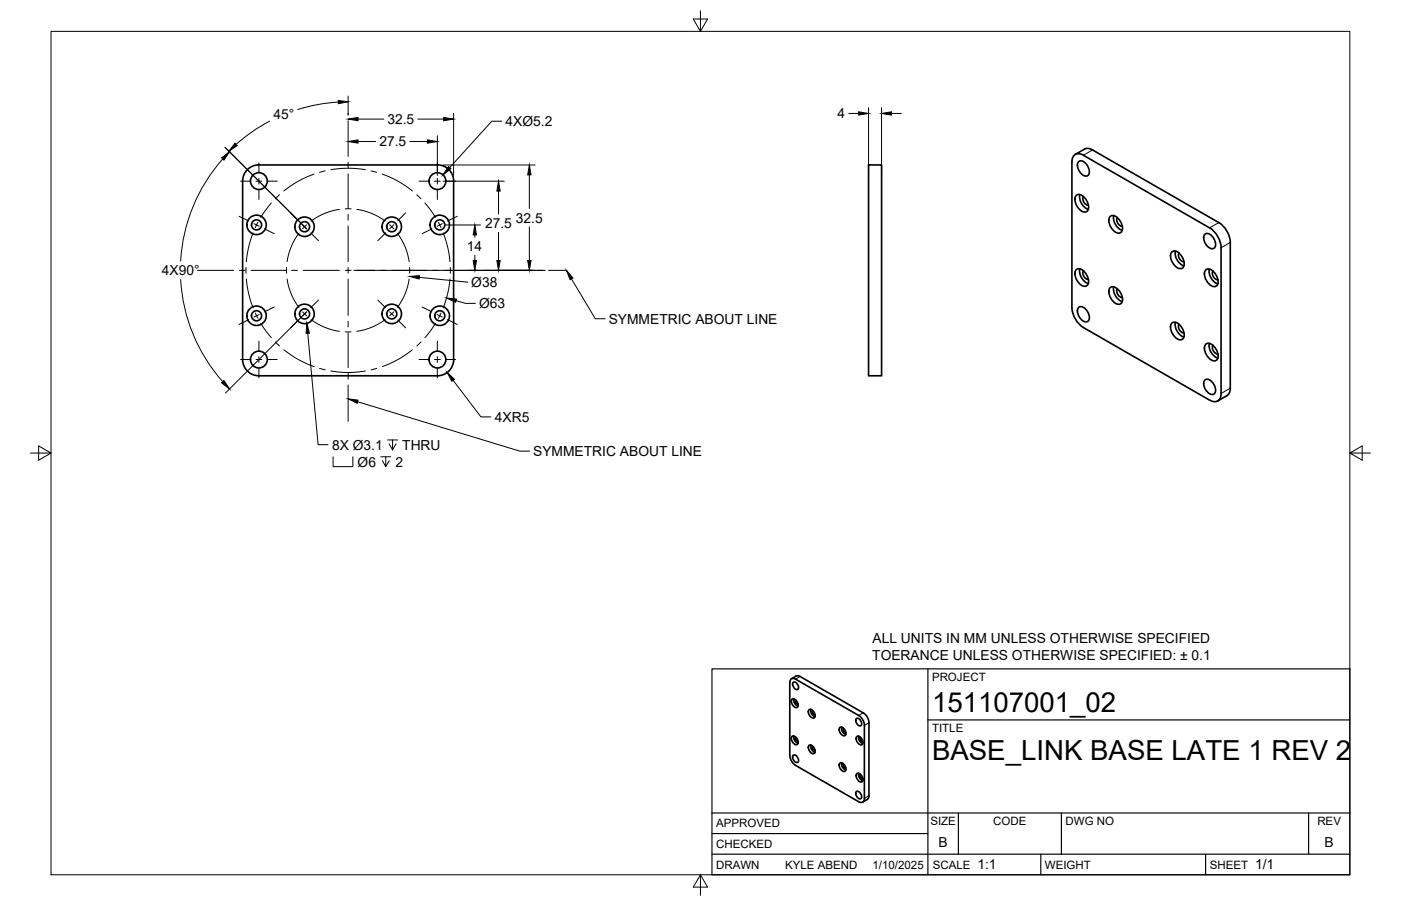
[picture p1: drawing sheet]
<svg xmlns="http://www.w3.org/2000/svg" width="432mm" height="279mm" viewBox="0 0 432 279" stroke-linecap="round" stroke-linejoin="round" font-family="sans-serif">
<!-- layer: Visible -->
<g fill="none" stroke="#000" stroke-width=".51">
<path d="M79.8 50.9l55-.1a5 5 0 0 1 5 5M79.8 50.8a5 5 0 0 0-5 5.1v55a5 5 0 0 0 5 5M139.8 55.9v55M267.7 50.9h4v65h-4zM331.4 47.6l3.3-1.8 1.5 .2 39.5 22.6a7.8 7.8 0 0 1 3.5 6.2l-.1 45.5-.6 1.4-3.2 2M332.3 50a1.63 1.63 0 0 1 2.6 .6l.6 1.2a1.5 1.5 0 0 1 .3 1.6 1.5 1.5 0 0 1-1.4 .9 3.5 3.5 0 0 1-2.1-4.3zM332.8 60a4.3 4.3 0 0 0 2.6 4.6M333.9 47.9l38.9 22.4a7.8 7.8 0 0 1 3.5 6.1l.1 44.9a2.16 2.16 0 0 1-1.1 2.3 2.16 2.16 0 0 1-2.5-.2M333.9 47.9a2.16 2.16 0 0 0-2.5-.3 2.16 2.16 0 0 0-1 2.3v45M331.6 60.4a1.8 1.8 0 0 1 2.7 .6 3.2 3.2 0 0 1 .6 4.3 3.2 3.2 0 0 1-3.4-2.6 2.66 2.66 0 0 1 .1-2.3zM333.9 60.6a1.94 1.94 0 0 0 1.6 2.7M342 66.9a1.8 1.8 0 0 1 2.8 .6 3.2 3.2 0 0 1 .6 4.3 3.2 3.2 0 0 1-3.4-2.6 2.66 2.66 0 0 1 0-2.3z"/>
<path d="M343.3 66.5a4.3 4.3 0 0 0 2.6 4.6M344.4 67.1a1.94 1.94 0 0 0 1.5 2.7M361 77.8a1.8 1.8 0 0 1 2.8 .7 3.2 3.2 0 0 1 .6 4.2 3.2 3.2 0 0 1-3.4-2.6 2.66 2.66 0 0 1 0-2.3zM362.3 77.4a4.3 4.3 0 0 0 2.6 4.6M363.4 78a1.94 1.94 0 0 0 1.5 2.7M371.2 72.4a1.63 1.63 0 0 1 2.6 .6l.6 1.2a1.5 1.5 0 0 1 .3 1.6 1.5 1.5 0 0 1-1.4 .9 3.5 3.5 0 0 1-2.1-4.3zM330.4 94.9a7.8 7.8 0 0 0 3.5 6.1M331.6 83.3a1.8 1.8 0 0 1 2.7 .6 3.2 3.2 0 0 1 .6 4.3 3.2 3.2 0 0 1-3.4-2.6 2.66 2.66 0 0 1 .1-2.3zM332.3 94.9a1.63 1.63 0 0 1 2.6 .7l.6 1.1a1.5 1.5 0 0 1 .3 1.7 1.5 1.5 0 0 1-1.4 .8 3.5 3.5 0 0 1-2.1-4.3zM332.8 82.9a4.3 4.3 0 0 0 2.6 4.6M333.9 83.5a1.94 1.94 0 0 0 1.6 2.7M342 88.8a1.8 1.8 0 0 1 2.8 .7 3.2 3.2 0 0 1 .6 4.2 3.2 3.2 0 0 1-3.4-2.6 2.66 2.66 0 0 1 0-2.3z"/>
<path d="M343.3 88.4a4.3 4.3 0 0 0 2.6 4.6M344.4 89.1a1.94 1.94 0 0 0 1.5 2.6M361 99.8a1.8 1.8 0 0 1 2.8 .6 3.2 3.2 0 0 1 .6 4.3 3.2 3.2 0 0 1-3.4-2.6 2.66 2.66 0 0 1 0-2.3zM362.3 99.4a4.3 4.3 0 0 0 2.6 4.6M371.5 83.4a1.8 1.8 0 0 1 2.8 .6 3.2 3.2 0 0 1 .5 4.3 3.2 3.2 0 0 1-3.4-2.6 2.66 2.66 0 0 1 .1-2.3zM372.7 83a4.3 4.3 0 0 0 2.7 4.6M373.9 83.6a1.94 1.94 0 0 0 1.5 2.7M139.8 110.9a5 5 0 0 1-5 5h-55M333.9 101l38.9 22.4M363.4 100a1.94 1.94 0 0 0 1.5 2.7M371.2 117.3a1.63 1.63 0 0 1 2.6 .7l.6 1.1a1.5 1.5 0 0 1 .3 1.6 1.5 1.5 0 0 1-1.4 .9 3.5 3.5 0 0 1-2.1-4.3zM371.5 106.3a1.8 1.8 0 0 1 2.8 .6 3.2 3.2 0 0 1 .5 4.3 3.2 3.2 0 0 1-3.4-2.6 2.66 2.66 0 0 1 .1-2.3z"/>
<path d="M372.7 105.9a4.3 4.3 0 0 0 2.7 4.5M373.9 106.5a1.94 1.94 0 0 0 1.5 2.7M244.1 215.7a1.67 1.67 0 0 1 1.9 2.1 .9 .9 0 0 1-1 .4 .9 .9 0 0 1-.7-.7l-.4-1.2zM244.6 210.4a1.5 1.5 0 0 1 1.3 2.2 1.5 1.5 0 0 1-1.3-2.2zM244.6 215.5a2.14 2.14 0 0 0 1.4 2.3M245.2 215.8l.1 .9 .7 .4M246.6 208.6l19.5 11.2 1.2 1.3 .5 1.8v22.5l-.3 .9-1.6 1.1M246.6 208.6l-1-.2-1.7 .9M249.3 218.9a1.67 1.67 0 0 1 1.9 2.2 .9 .9 0 0 1-.9 .3 .9 .9 0 0 1-.7-.7l-.5-1.2zM249.9 218.8a2.14 2.14 0 0 0 1.3 2.2M250.4 219.1l.1 .8 .7 .5M244.1 227.1a1.67 1.67 0 0 1 1.9 2.2 .9 .9 0 0 1-1 .3 .9 .9 0 0 1-.7-.7l-.4-1.2z"/>
<path d="M244.6 232.9a1.5 1.5 0 0 1 1.3 2.2 1.5 1.5 0 0 1-1.3-2.2zM244.6 227a2.14 2.14 0 0 0 1.4 2.2M245.2 227.3l.1 .8 .7 .5M249.3 229.9a1.67 1.67 0 0 1 1.9 2.2 .9 .9 0 0 1-.9 .3 .9 .9 0 0 1-.7-.7l-.5-1.2zM249.9 229.7a2.14 2.14 0 0 0 1.3 2.3M250.4 230.1l.1 .8 .7 .5M258.8 224.4a1.67 1.67 0 0 1 1.9 2.1 .9 .9 0 0 1-.9 .4 .9 .9 0 0 1-.7-.7l-.5-1.2zM258.8 235.4a1.67 1.67 0 0 1 1.9 2.1 .9 .9 0 0 1-.9 .4 .9 .9 0 0 1-.7-.7l-.5-1.2zM259.4 224.2a2.14 2.14 0 0 0 1.3 2.3M259.4 235.2a2.14 2.14 0 0 0 1.3 2.3M259.9 224.5l.1 .9 .7 .5M259.9 235.5l.1 .9 .7 .4"/>
<path d="M264 221.6a1.5 1.5 0 0 1 1.3 2.2 1.5 1.5 0 0 1-1.3-2.2zM264.1 238.6a1.67 1.67 0 0 1 1.8 2.2 .9 .9 0 0 1-.9 .3 .9 .9 0 0 1-.7-.7l-.4-1.2zM264.1 227.1a1.67 1.67 0 0 1 1.8 2.2 .9 .9 0 0 1-.9 .4 .9 .9 0 0 1-.7-.7l-.4-1.3zM264.6 238.5a2.14 2.14 0 0 0 1.3 2.2M264.6 227a2.14 2.14 0 0 0 1.3 2.3M264.6 220.6l-19.4-11.2a1.09 1.09 0 0 0-1.3-.1 1.09 1.09 0 0 0-.5 1.2v22.5l.6 1.7 1.2 1.3 19.5 11.2a1.08 1.08 0 0 0 1.2 .2 1.08 1.08 0 0 0 .5-1.2M264.7 220.6l1.2 1.4 .5 1.7M265.2 238.8v.8l.7 .5M265.2 227.3v.9l.7 .5M266.4 223.7v22.5M264 244.1a1.5 1.5 0 0 1 1.3 2.2 1.5 1.5 0 0 1-1.3-2.2z"/>
<circle cx="79.8" cy="55.8" r="2.59"/>
<circle cx="134.8" cy="55.8" r="2.59"/>
<circle cx="79.1" cy="69.4" r="1.56"/>
<circle cx="79.1" cy="69.4" r="3"/>
<circle cx="93.9" cy="69.9" r="1.56"/>
<circle cx="93.9" cy="69.9" r="3"/>
<circle cx="120.7" cy="69.9" r="1.56"/>
<circle cx="120.7" cy="69.9" r="3"/>
<circle cx="135.5" cy="69.4" r="1.56"/>
<circle cx="135.5" cy="69.4" r="3"/>
<circle cx="79.1" cy="97.4" r="1.56"/>
<circle cx="79.1" cy="97.4" r="3"/>
<circle cx="93.9" cy="96.8" r="1.56"/>
<circle cx="93.9" cy="96.8" r="3"/>
<circle cx="120.7" cy="96.8" r="1.56"/>
<circle cx="120.7" cy="96.8" r="3"/>
<circle cx="135.5" cy="97.4" r="1.56"/>
<circle cx="135.5" cy="97.4" r="3"/>
<circle cx="79.8" cy="110.9" r="2.59"/>
<circle cx="134.8" cy="110.9" r="2.59"/>
</g>
<!-- layer: Visible Narrow -->
<path d="M336.7 46.2l-2.8 1.7M375.6 68.6l-2.8 1.7M379.2 74.8l-2.9 1.6M379.2 119.7l-2.9 1.6M246.6 208.6l-1.4 .8M266 219.8l-1.4 .8M267.8 222.9l-1.4 .8M267.8 245.4l-1.4 .8" fill="none" stroke="#000" stroke-width=".31"/>
<!-- layer: Border -->
<path d="M15.7 9.7h400.3v260.1h-400.3zM215.9 3.3v6.4l-2.2-3.8h4.4l-2.2 3.8M9.4 139.7h6.3l-3.8-2.2v4.4l3.8-2.2M416 139.7l3.8 2.2v-4.4l-3.8 2.2h6.4M215.9 269.8l2.2 3.8h-4.4l2.2-3.8v6.3" fill="none" stroke="#000" stroke-width=".31"/>
<!-- layer: Titleblock -->
<path d="M219.4 206.3h196.6v63.5h-196.6zM286 206.3v63.5M286 222h130M219.4 257.1h66.6M219.4 250.7h196.6M295.4 250.7v12.7M327.1 250.7v12.7M403.3 250.7v12.7M219.4 263.4h196.6M320.8 263.4v6.4M371.6 263.4v6.4" fill="none" stroke="#000" stroke-width=".36"/>
<!-- layer: Smart Centers -->
<g fill="none" stroke="#000" stroke-width=".31">
<path d="M107.3 37.2v11.1M74.1 55.9h3M78.9 55.9h1.8M79.8 50.2v3M79.8 55v1.8M79.8 58.5v3M82.5 55.9h2.9M96.8 53.7a30.6 30.6 0 0 0-9.3 5.2M100.2 52.7l-1.7 .4M102 52.3a30.7 30.7 0 0 1 10.6 0M107.3 50v1.8M107.3 53.6v10.7"/>
<path d="M114.4 52.7l1.7 .4M117.8 53.7a30.3 30.3 0 0 1 9.3 5.2M129.2 55.9h2.9M133.9 55.9h1.8M134.8 50.2v3M134.8 55v1.8M134.8 58.5v3M137.5 55.9h2.9M73.7 66.7l3 1.5M78 71.8l-1.4 4.5-.7 4.4M78.3 69l1.6 .8M79.5 68.6l-.8 1.6"/>
<path d="M81.5 70.6l3 1.5M83.6 62.6l-3.2 4.4M86.1 60l-1.2 1.3M89.6 65.7l2.4 2.4M92.1 72a18.9 18.9 0 0 0-3.6 8.7M93.2 69.3l1.3 1.3M94.5 69.3l-1.2 1.3M95.8 71.8l2.3 2.4M104.6 64.6a19.1 19.1 0 0 0-8.7 3.6M106.4 64.4h1.8M107.3 66.1v1.8M107.3 69.7v11"/>
<path d="M110 64.6a18.9 18.9 0 0 1 8.7 3.6M118.8 71.8l-2.3 2.4M120.1 69.3l1.3 1.3M121.4 69.3l-1.3 1.3M122.5 72a18.9 18.9 0 0 1 3.6 8.7M125 65.7l-2.4 2.4M128.5 60.1l1.3 1.2M131 62.6l3.2 4.4M133.1 70.6l-3 1.5M135.1 68.6l.8 1.6M136.3 69l-1.6 .8M136.6 71.8l1.4 4.5 .7 4.4"/>
<path d="M140.9 66.7l-3 1.5M60.9 83.4h11.1M73.8 83.4h1.8M75.8 82.5v1.8M75.9 86l.7 4.4 1.4 4.5M76.7 98.6l-3 1.5M77.4 83.4h10.7M78.7 96.6l.8 1.6M79.9 97l-1.6 .8M80.4 99.7l3.2 4.4M84.5 94.7l-3 1.5M88.3 82.5v1.8"/>
<path d="M88.5 86a18.9 18.9 0 0 0 3.6 8.8M89.9 83.4h1.8M92 98.7l-2.4 2.4M93.3 96.2l1.2 1.2M93.5 83.4h11.1M94.5 96.2l-1.3 1.2M95.9 98.6a19.1 19.1 0 0 0 8.7 3.6M98.1 92.5l-2.3 2.4M106.4 83.4h1.8M107.3 82.5v1.8M107.3 86.1v11.2M107.3 99.1v1.8"/>
<path d="M110 83.4h5.5M116.5 92.5l2.3 2.4M117.3 83.4h1.8M118.7 98.6a18.9 18.9 0 0 1-8.7 3.6M120.1 96.2l1.3 1.2M120.8 83.4h10.8M121.4 96.2l-1.3 1.2M122.6 98.7l2.4 2.4M126.1 86a18.9 18.9 0 0 1-3.6 8.8M126.3 82.5v1.8M130.1 94.7l3 1.5M133.3 83.4h1.8"/>
<path d="M134.2 99.7l-3.2 4.4M134.7 97l1.6 .8M135.9 96.6l-.8 1.6M136.9 83.4h10.7M137.9 98.6l3 1.5M138.7 86l-.7 4.4-1.4 4.5M138.8 82.5v1.8M149.4 83.4h1.8M153 83.4h10.7M165.5 83.4h1.8M169.1 83.4h5.5M74.1 110.9h3"/>
<path d="M78.9 110.9h1.8M79.8 105.2v3M79.8 110v1.8M79.8 113.6v2.9M82.5 110.9h2.9M84.8 105.5l1.3 1.2M87.5 107.8a30.1 30.1 0 0 0 9.3 5.3M98.5 113.6l1.7 .4M102 114.4a30.8 30.8 0 0 0 10.6 0M106.4 102.3h1.8M107.3 102.6v10.8M107.3 115.1v1.8"/>
<path d="M107.3 118.7v11.2M116.1 113.6l-1.7 .5M127.1 107.8a30.3 30.3 0 0 1-9.3 5.3M129.2 110.9h2.9M129.8 105.5l-1.3 1.2M133.9 110.9h1.8M134.8 105.2v3M134.8 110v1.8M134.8 113.6v2.9M137.5 110.9h2.9"/>
</g>
<!-- layer: FD_Dimensions -->
<g fill="none" stroke="#000" stroke-width=".31">
<path d="M83.1 37.4l-5.9 3.6-4.4 3.5M104.3 31.5l-6.9 .9-5.7 1.4M107.3 29.6v5.9M110.3 36.7h8M128.8 36.7h8M139.8 34.9v19.2M154.6 37.4h-3l-13 14.3M261.6 35h3M267.7 33.2v20.9M271.7 33.2v20.9M274.7 35h3.1M68.7 49a51.7 51.7 0 0 0-13 31.5"/>
<path d="M69.3 45.4l25.2 25.2M110.3 43.6h5.5M126.3 43.6h5.4M134.8 41.9v12.2M136.6 55.9h18.8M136.6 50.9h28.3M153.6 58.9v7.1M163.2 53.9v10.4M137.3 69.4h10.8M146.3 72.4v.8M146.3 78.8v1.5M153.6 71.6v8.7"/>
<path d="M163.2 70v10.3M55.7 86.2a51.7 51.7 0 0 0 13 31.5M94.5 96.2l-25 25M109.1 83.4h58.9M129.2 85.5l15 1.5M140.5 92.7l3 .9h3M139.7 117.3l8.5 11.3h3.1"/>
</g>
<g fill="#000" stroke="#000" stroke-width=".31">
<path d="M104.2 31l3.1 .4-3 .6zM107.3 36.7l3-.5v1zM136.8 36.2l3 .5-3 .5zM264.6 34.5l3.1 .5-3.1 .5zM271.7 35l3-.5v1zM68.3 48.7l2.4-1.9-1.7 2.6zM72.4 44.2l.7 .7-2.6 1.7zM107.3 43.6l3-.5v1.1zM131.7 43.1l3.1 .5-3.1 .6zM138.2 51.4l.8 .6-2.5 2zM153.6 55.9l.6 3h-1.1zM163.2 50.9l.5 3h-1.1z"/>
<path d="M146.3 69.4l.6 3h-1.1zM126.2 85.2l3.1-.2-.1 1zM137.6 91.9l3.1 .3-.3 1zM145.8 80.3h1.1l-.6 3.1zM153.1 80.3h1.1l-.6 3.1zM162.6 80.3h1.1l-.5 3.1zM68.3 118.1l.7-.7 1.7 2.5zM137.8 114.9l2.3 2.1-.8 .6z"/>
</g>
<!-- layer: Hole Notes -->
<path d="M94.8 102.8l3.2 34.3h3.1M119.5 135.7h3M121 135.7v3l-1.1-1.8M122 136.9l-1 1.8M102.7 140.9v3h6.1v-3M117.4 140.9h3M118.9 140.9v3l-1-1.8M120 142.1l-1.1 1.8" fill="none" stroke="#000" stroke-width=".31"/>
<path d="M94.6 99.7l.8 3-1.1 .1z" fill="#000" stroke="#000" stroke-width=".31"/>
<!-- layer: Leaders -->
<path d="M174.6 83.4l2 2.3-.9 .6zM107.3 123l3.1 .4-.3 1z" fill="#000" stroke="#000" stroke-width=".31"/>
<path d="M176.1 86l7.4 12.3h3M110.2 123.9l50 15.2h3.1" fill="none" stroke="#000" stroke-width=".31"/>
<g font-size="8.5">
<text x="287.3" y="219.5">151107001_02</text>
<text x="287.3" y="234.5">BASE_LINK BASE LATE 1 REV 2</text>
</g>
<g font-size="4.3">
<text x="84.3" y="36.9">45°</text>
<text x="119.4" y="38.2">32.5</text>
<text x="155.8" y="38.8">4XØ5.2</text>
<text x="258.2" y="36.5">4</text>
<text x="116.9" y="45.1">27.5</text>
<text x="149.5" y="70.3">27.5</text>
<text x="159" y="68.6">32.5</text>
<text x="143.8" y="77.5">14</text>
<text x="49.9" y="84.9">4X90°</text>
<text x="145.3" y="88.5">Ø38</text>
<text x="147.6" y="95">Ø63</text>
<text x="187.6" y="99.8">SYMMETRIC ABOUT LINE</text>
<text x="152.5" y="130">4XR5</text>
<text x="102.4" y="138.7">8X Ø3.1</text>
<text x="110.2" y="143.9">Ø6</text>
<text x="121.9" y="143.9">2</text>
<text x="124" y="138.7">THRU</text>
<text x="164.3" y="140.7">SYMMETRIC ABOUT LINE</text>
<text x="268.8" y="203.5">TOERANCE UNLESS OTHERWISE SPECIFIED: ± 0.1</text>
<text x="268.9" y="198.4">ALL UNITS IN MM UNLESS OTHERWISE SPECIFIED</text>
<text x="289.3" y="261.2">B</text>
<text x="408.2" y="261.2">B</text>
<text x="301.2" y="268.1">1:1</text>
<text x="386.8" y="268.1">1/1</text>
</g>
<g font-size="3.5">
<text x="287.3" y="210.1">PROJECT</text>
<text x="287.3" y="225.8">TITLE</text>
<text x="220.7" y="255.2">APPROVED</text>
<text x="286.7" y="254.5">SIZE</text>
<text x="306.1" y="254.5">CODE</text>
<text x="328.4" y="254.5">DWG NO</text>
<text x="406" y="254.5">REV</text>
<text x="220.7" y="261.5">CHECKED</text>
<text x="220.7" y="267.9">DRAWN</text>
<text x="242" y="267.9">KYLE ABEND</text>
<text x="268.9" y="267.9">1/10/2025</text>
<text x="287.5" y="267.9">SCALE</text>
<text x="322.1" y="267.9">WEIGHT</text>
<text x="372.9" y="267.9">SHEET</text>
</g>
</svg>
